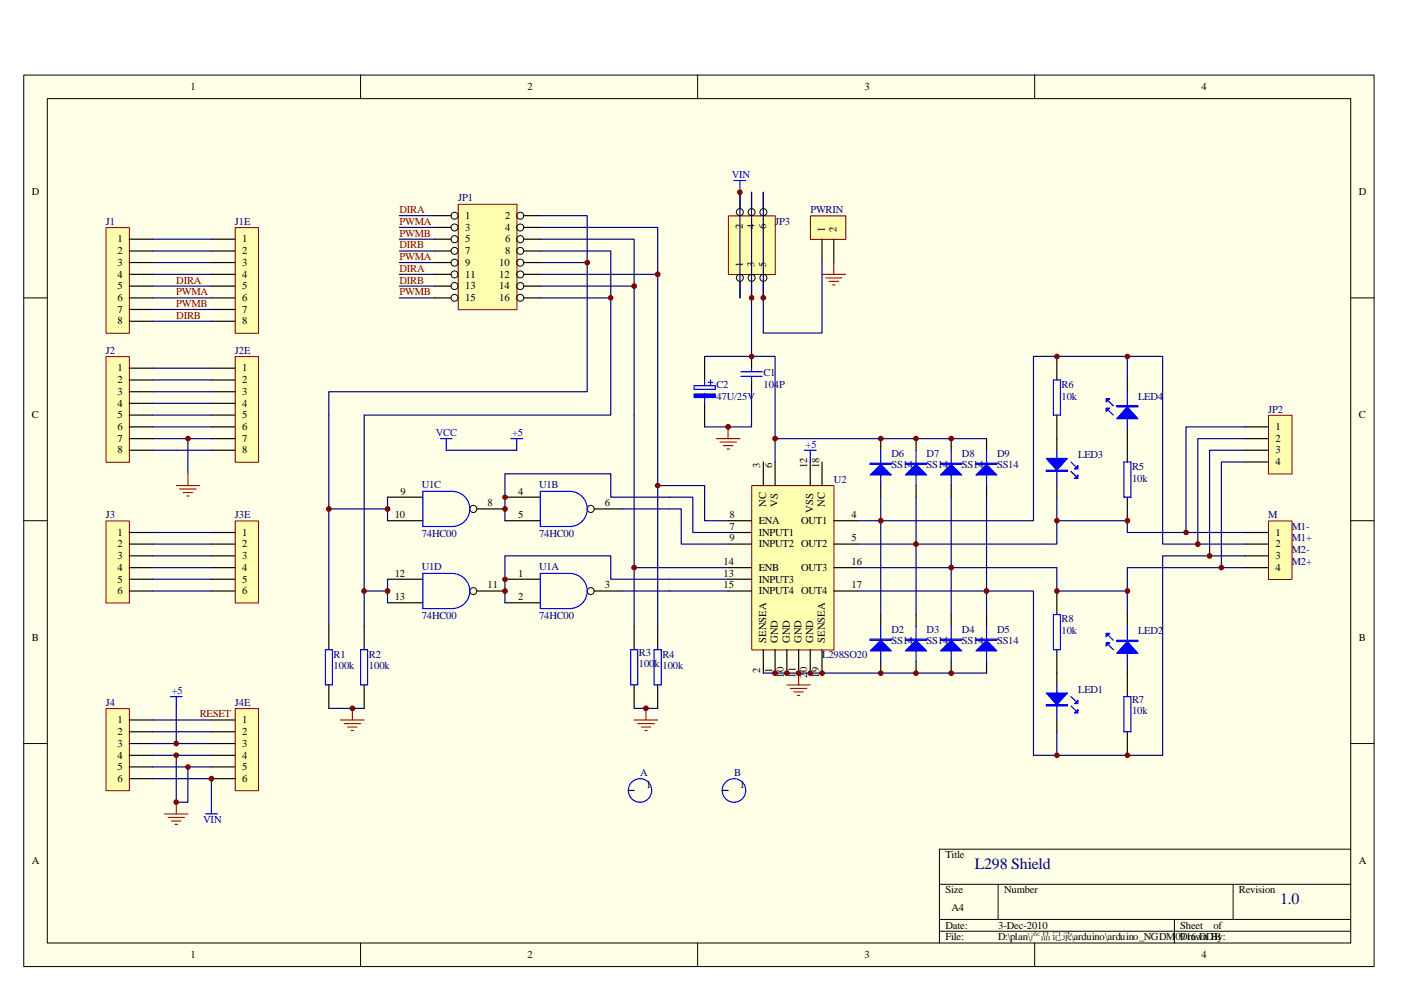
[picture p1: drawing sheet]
<svg xmlns="http://www.w3.org/2000/svg" width="297mm" height="210mm" viewBox="0 0 297 210" stroke-linecap="round" stroke-linejoin="round" font-family="sans-serif">
<path d="M5 15.9h286.3v189h-286.3z" fill="#ffffe8"/>
<g fill="none" stroke="#000" stroke-width=".21">
<path d="M5 15.9h286.3v189h-286.3zM76.5 15.9v5M147.9 15.9v5M219.4 15.9v5M10 20.9h276.4v179h-276.4zM5 63.2h5M286.3 63.2h5M5 110.4h5M286.3 110.4h5M5 157.6h5M286.3 157.6h5M76.5 199.9v5"/>
<path d="M147.9 199.9v5M199.2 187.5h87.1M199.2 194.9h87.1M199.2 197.4h87.1M211.6 187.5v7.4M219.4 199.9v5M249 194.9v5M261.4 187.5v7.4M286.3 180h-87.1v19.9"/>
</g>
<path d="M269 110.5h4.9v12.4h-4.9z" fill="#ffffb0"/>
<path d="M268.9 110.4h5v12.5h-5z" fill="none" stroke="#800000" stroke-width=".21"/>
<path d="M263.9 112.9h5M263.9 115.4h5M263.9 117.9h5M69.7 132.8v5M77.2 132.8v5M263.9 120.4h5M69.7 145.2v5M77.2 145.2v5" fill="none" stroke="#000" stroke-width=".25"/>
<path d="M224.1 110.4h14.9M224.1 125.3h14.9" fill="none" stroke="#000080" stroke-width=".25"/>
<path d="M69 137.8h1.5v7.4h-1.5zM76.5 137.8h1.4v7.4h-1.4z" fill="none" stroke="#00f" stroke-width=".25"/>
<path d="M22.5 48.3h4.9v22.4h-4.9z" fill="#ffffb0"/>
<path d="M22.5 48.3h4.9v22.4h-4.9z" fill="none" stroke="#800000" stroke-width=".21"/>
<path d="M27.4 50.7h5M27.4 53.2h5M27.4 55.7h5M27.4 58.2h5M27.4 60.7h5M27.4 63.2h5M27.4 65.6h5M27.4 68.1h5" fill="none" stroke="#000" stroke-width=".25"/>
<path d="M49.9 48.3h4.9v22.4h-4.9z" fill="#ffffb0"/>
<path d="M49.9 48.3h4.9v22.4h-4.9z" fill="none" stroke="#800000" stroke-width=".21"/>
<path d="M44.8 50.7h5M44.8 53.2h5M44.8 55.7h5M44.8 58.2h5M44.8 60.7h5M44.8 63.2h5M44.8 65.6h5M44.8 68.1h5" fill="none" stroke="#000" stroke-width=".25"/>
<path d="M22.5 75.6h4.9v22.4h-4.9z" fill="#ffffb0"/>
<path d="M22.5 75.6h4.9v22.4h-4.9z" fill="none" stroke="#800000" stroke-width=".21"/>
<path d="M27.4 78.1h5M27.4 80.6h5M27.4 83.1h5M27.4 85.5h5M27.4 88h5M27.4 90.5h5M27.4 93h5M27.4 95.5h5" fill="none" stroke="#000" stroke-width=".25"/>
<path d="M49.9 75.6h4.9v22.4h-4.9z" fill="#ffffb0"/>
<path d="M49.9 75.6h4.9v22.4h-4.9z" fill="none" stroke="#800000" stroke-width=".21"/>
<path d="M44.8 78.1h5M44.8 80.6h5M44.8 83.1h5M44.8 85.5h5M44.8 88h5M44.8 90.5h5M44.8 93h5M44.8 95.5h5" fill="none" stroke="#000" stroke-width=".25"/>
<path d="M22.5 110.5h4.9v17.3h-4.9z" fill="#ffffb0"/>
<path d="M22.5 110.4h4.9v17.4h-4.9z" fill="none" stroke="#800000" stroke-width=".21"/>
<path d="M27.4 112.9h5M27.4 115.4h5M27.4 117.9h5M27.4 120.4h5M27.4 122.8h5M27.4 125.3h5" fill="none" stroke="#000" stroke-width=".25"/>
<path d="M49.9 110.5h4.9v17.3h-4.9z" fill="#ffffb0"/>
<path d="M49.9 110.4h4.9v17.4h-4.9z" fill="none" stroke="#800000" stroke-width=".21"/>
<path d="M44.8 112.9h5M44.8 115.4h5M44.8 117.9h5M44.8 120.4h5M44.8 122.8h5M44.8 125.3h5" fill="none" stroke="#000" stroke-width=".25"/>
<path d="M22.5 150.3h4.9v17.3h-4.9z" fill="#ffffb0"/>
<path d="M22.5 150.2h4.9v17.4h-4.9z" fill="none" stroke="#800000" stroke-width=".21"/>
<path d="M27.4 152.7h5M27.4 155.2h5M27.4 157.6h5M27.4 160.1h5M27.4 162.6h5M27.4 165.1h5" fill="none" stroke="#000" stroke-width=".25"/>
<path d="M49.9 150.3h4.9v17.3h-4.9z" fill="#ffffb0"/>
<path d="M49.9 150.2h4.9v17.4h-4.9z" fill="none" stroke="#800000" stroke-width=".21"/>
<g fill="none" stroke="#000" stroke-width=".25">
<path d="M224.1 75.6v5M224.1 88v5M239 93v5M82.2 105.4h7.5M82.2 110.4h7.5M101.1 107.9h6M107.1 105.4h7.5M107.1 110.4h7.5M126 107.9h5.9M239 105.4v5M82.2 122.8h7.5M82.2 127.8h7.5"/>
<path d="M101.1 125.3h6M107.1 122.8h7.5M107.1 127.8h7.5M126 125.3h5.9M134.4 132.8v5M139.4 132.8v5M224.1 125.3v5M224.1 137.8v4.9M44.8 152.7h5M44.8 155.2h5M44.8 157.6h5M134.4 145.2v5"/>
<path d="M139.4 145.2v5M239 142.7v5M239 155.2v4.9M44.8 160.1h5M44.8 162.6h5M44.8 165.1h5"/>
</g>
<g fill="none" stroke="#000080" stroke-width=".25">
<path d="M32.4 50.7h12.4M32.4 53.2h12.4M32.4 55.7h12.4M32.4 58.2h12.4M32.4 60.7h12.4M32.4 63.2h12.4M32.4 65.6h12.4M32.4 68.1h12.4M32.4 78.1h12.4M32.4 80.6h12.4M32.4 83.1h12.4M32.4 85.5h12.4"/>
<path d="M32.4 88h12.4M32.4 90.5h12.4M32.4 93h12.4M32.4 95.5h12.4M39.8 93v7.5M69.7 88v19.9h12.5M77.2 88v37.3h5M94.6 95.5h15M134.4 88v32.4h7.5M139.4 88v15h2.5M32.4 112.9h12.4M32.4 115.4h12.4"/>
<path d="M32.4 117.9h12.4M69.7 107.9v24.9M82.2 105.4v5M131.9 107.9h10M139.4 103v29.8M141.9 105.4h-12.4v-4.9h-22.4v9.9M219.1 105.4v-29.8h27.4v39.8h17.4M239 110.4v2.5h24.9M263.9 117.9h-17.4v42.2h-27.4v-29.8M32.4 120.4h12.4M32.4 122.8h12.4M32.4 125.3h12.4"/>
<path d="M77.2 125.3v7.5M82.2 122.8v5M131.9 125.3h10M134.4 120.4v12.4M141.9 122.8h-12.4v-4.9h-22.4v9.9M263.9 120.4h-24.9v4.9M32.4 152.7h12.4M32.4 155.2h12.4M32.4 157.6h12.4M37.4 150.2v7.4M69.7 150.2h7.5M134.4 150.2h5"/>
<path d="M32.4 160.1h12.4M32.4 162.6h12.4M32.4 165.1h12.4v5M37.4 160.1v10h2.4v-7.5"/>
</g>
<g fill="none" stroke="#00f" stroke-width=".25">
<path d="M93.4 93h2.5M94.6 93v2.5M108.3 93h2.5M109.6 93v2.5M223.3 80.6h1.5v7.4h-1.5zM238.3 98h1.5v7.4h-1.5zM89.7 104.2h6.2a3.7 3.7 0 0 1 3.7 3.7 3.7 3.7 0 0 1-3.7 3.7h-6.2zM114.6 104.2h6.2a3.7 3.7 0 0 1 3.7 3.7 3.7 3.7 0 0 1-3.7 3.7h-6.2zM89.7 121.6h6.2a3.7 3.7 0 0 1 3.7 3.7 3.7 3.7 0 0 1-3.7 3.7h-6.2zM114.6 121.6h6.2a3.7 3.7 0 0 1 3.7 3.7 3.7 3.7 0 0 1-3.7 3.7h-6.2zM133.7 137.8h1.5v7.4h-1.5zM138.7 137.8h1.5v7.4h-1.5z"/>
<path d="M223.3 130.3h1.5v7.5h-1.5zM36.1 147.7h2.5M37.4 147.7v2.5M238.3 147.7h1.5v7.5h-1.5zM43.6 172.6h2.5M44.8 170.1v2.5"/>
</g>
<g fill="none" stroke="#000" stroke-width=".21">
<circle cx="100.3" cy="107.9" r=".75"/>
<circle cx="125.2" cy="107.9" r=".75"/>
<circle cx="100.4" cy="125.3" r=".74"/>
<circle cx="125.2" cy="125.3" r=".74"/>
</g>
<g fill="none" stroke="#f00" stroke-width=".25">
<path d="M37.4 103h4.9M38.1 103.7h3.5M38.9 104.4h1.9M39.6 105.2h.5M39.8 100.5v2.5M72.2 152.7h5M73 153.4h3.5M73.7 154.2h2M74.5 154.9h.5M74.7 150.2v2.5M134.4 152.7h5M135.2 153.4h3.5"/>
<path d="M136 154.2h2M136.7 154.9h.5M136.9 150.2v2.5M34.9 172.6h4.9M35.6 173.3h3.5M36.4 174.1h2M37.1 174.8h.5M37.4 170.1v2.5"/>
</g>
<path d="M97.2 43.3h12.4v22.4h-12.4z" fill="#ffffb0"/>
<path d="M97.2 43.3h12.4v22.4h-12.4z" fill="none" stroke="#800000" stroke-width=".21"/>
<g fill="none" stroke="#000" stroke-width=".21">
<circle cx="96.4" cy="50.7" r=".75"/>
<circle cx="96.4" cy="48.2" r=".74"/>
<circle cx="96.4" cy="58.2" r=".74"/>
<circle cx="96.4" cy="53.2" r=".74"/>
<circle cx="96.4" cy="55.7" r=".74"/>
<circle cx="96.4" cy="45.7" r=".74"/>
<circle cx="110.3" cy="50.7" r=".75"/>
<circle cx="110.3" cy="48.2" r=".74"/>
<circle cx="110.3" cy="58.2" r=".74"/>
<circle cx="110.3" cy="53.2" r=".74"/>
<circle cx="110.3" cy="55.7" r=".74"/>
<circle cx="110.3" cy="45.7" r=".74"/>
<circle cx="96.4" cy="60.6" r=".75"/>
<circle cx="96.4" cy="63.1" r=".74"/>
<circle cx="110.3" cy="60.7" r=".74"/>
<circle cx="110.3" cy="63.1" r=".74"/>
</g>
<g fill="none" stroke="#000" stroke-width=".25">
<path d="M92.1 45.7h3.5M92.1 48.2h3.5M92.1 50.7h3.5M92.1 53.2h3.5M92.1 55.7h3.5M92.1 58.2h3.5M111 45.7h3.6M111 48.2h3.6M111 50.7h3.6M111 53.2h3.6M111 55.7h3.6M111 58.2h3.6"/>
<path d="M92.1 60.7h3.5M92.1 63.2h3.5M111 60.7h3.6M111 63.2h3.6"/>
</g>
<path d="M84.7 45.7h7.4M84.7 48.2h7.4M84.7 50.7h7.4M84.7 53.2h7.4" fill="none" stroke="#000080" stroke-width=".25"/>
<path d="M159.4 103h17.4v34.8h-17.4z" fill="#ffffb0"/>
<path d="M159.4 103h17.4v34.8h-17.4z" fill="none" stroke="#800000" stroke-width=".21"/>
<g fill="none" stroke="#000" stroke-width=".25">
<path d="M161.8 98v5M164.3 98v5M171.8 98v5M174.3 98v5M154.4 110.4h4.9M154.4 115.4h4.9M154.4 112.9h4.9M176.8 110.4h5M176.8 115.4h5M154.4 120.4h4.9M154.4 125.3h4.9M154.4 122.8h4.9"/>
<path d="M161.8 137.8v4.9M164.3 137.8v4.9M166.8 137.8v4.9M169.3 137.8v4.9M171.8 137.8v4.9M174.3 137.8v4.9M176.8 120.4h5M176.8 125.3h5M186.7 130.3v2.5M186.7 140.3v2.4"/>
</g>
<path d="M181.8 115.4h39.8M181.8 120.4h42.3M161.8 142.7h47.4" fill="none" stroke="#000080" stroke-width=".25"/>
<path d="M155.6 38.3h2.5M156.9 38.3v2.5M170.6 95.5h2.5M171.8 95.5v2.5M186.7 132.8v7.5" fill="none" stroke="#00f" stroke-width=".25"/>
<path d="M166.8 145.2h5M167.6 146h3.5M168.3 146.7h2M169.1 147.4h.4M169.3 142.7v2.5" fill="none" stroke="#f00" stroke-width=".25"/>
<path d="M184.5 138l2.2-2.2 2.3 2.2z" fill="#00f"/>
<path d="M184.5 138l2.2-2.2 2.3 2.2zM184.5 135.5h4.5v.3h-4.5zM194.2 132.8v7.5" fill="none" stroke="#00f" stroke-width=".25"/>
<path d="M194.2 130.3v2.5M194.2 140.3v2.4" fill="none" stroke="#000" stroke-width=".25"/>
<path d="M192 138l2.2-2.2 2.3 2.2z" fill="#00f"/>
<path d="M192 138l2.2-2.2 2.3 2.2zM192 135.5h4.5v.3h-4.5zM201.7 132.8v7.5" fill="none" stroke="#00f" stroke-width=".25"/>
<path d="M201.7 130.3v2.5M201.7 140.3v2.4" fill="none" stroke="#000" stroke-width=".25"/>
<path d="M199.4 138l2.3-2.2 2.2 2.2z" fill="#00f"/>
<path d="M199.4 138l2.3-2.2 2.2 2.2zM199.4 135.5h4.5v.3h-4.5zM209.2 132.8v7.5" fill="none" stroke="#00f" stroke-width=".25"/>
<path d="M209.2 130.3v2.5M209.2 140.3v2.4" fill="none" stroke="#000" stroke-width=".25"/>
<path d="M206.9 138l2.3-2.2 2.2 2.2z" fill="#00f"/>
<path d="M186.7 95.5v7.5M206.9 138l2.3-2.2 2.2 2.2zM206.9 135.5h4.5v.3h-4.5z" fill="none" stroke="#00f" stroke-width=".25"/>
<path d="M186.7 93v2.5M186.7 103v2.4" fill="none" stroke="#000" stroke-width=".25"/>
<path d="M184.5 100.7l2.2-2.2 2.3 2.2z" fill="#00f"/>
<path d="M184.5 98.2h4.5v.3h-4.5zM186.7 98.5l2.3 2.2h-4.5zM194.2 95.5v7.5" fill="none" stroke="#00f" stroke-width=".25"/>
<path d="M194.2 93v2.5M194.2 103v2.4" fill="none" stroke="#000" stroke-width=".25"/>
<path d="M192 100.7l2.2-2.2 2.3 2.2z" fill="#00f"/>
<path d="M192 98.2h4.5v.3h-4.5zM194.2 98.5l2.3 2.2h-4.5zM201.7 95.5v7.5" fill="none" stroke="#00f" stroke-width=".25"/>
<path d="M201.7 93v2.5M201.7 103v2.4" fill="none" stroke="#000" stroke-width=".25"/>
<path d="M199.4 100.7l2.3-2.2 2.2 2.2z" fill="#00f"/>
<path d="M199.4 98.2h4.5v.3h-4.5zM201.7 98.5l2.2 2.2h-4.5zM209.2 95.5v7.5" fill="none" stroke="#00f" stroke-width=".25"/>
<path d="M209.2 93v2.5M209.2 103v2.4" fill="none" stroke="#000" stroke-width=".25"/>
<path d="M206.9 100.7l2.3-2.2 2.2 2.2z" fill="#00f"/>
<path d="M157.1 78.8h4.5M157.1 79.8h4.5M159.3 78.1v.7M159.3 79.8v.8M147.1 81.8h4.5v.8h-4.5zM149.4 80.6v1.2M149.4 83.5v2M150.2 81.1h.9M206.9 98.2h4.5v.3h-4.5zM209.2 98.5l2.2 2.2h-4.5z" fill="none" stroke="#00f" stroke-width=".25"/>
<path d="M209.2 93h-44.9v5M186.7 105.4v24.9M194.2 105.4v24.9M201.7 105.4v24.9M209.2 105.4v24.9" fill="none" stroke="#000080" stroke-width=".25"/>
<path d="M149.4 75.6v5M159.3 75.6v2.5M149.4 85.5v5M159.3 80.6v2.5" fill="none" stroke="#000" stroke-width=".25"/>
<path d="M147.1 83.5h4.5v.8h-4.5z" fill-rule="evenodd" fill="#00f"/>
<path d="M147.1 83.5h4.5v.8h-4.5zM150.7 80.6v.9" fill="none" stroke="#00f" stroke-width=".25"/>
<path d="M149.4 75.6h14.9v17.4M159.3 83.1v7.4h-9.9M141.9 103h7.5v7.4h5M141.9 105.4h5v7.5h7.5M141.9 107.9h2.5v7.5h10M219.1 105.4v5h-37.3M224.1 110.4v5h-2.5M141.9 120.4h12.5M141.9 122.8h12.5M141.9 125.3h12.5M181.8 125.3h37.3v5M224.1 120.4v4.9" fill="none" stroke="#000080" stroke-width=".25"/>
<path d="M151.9 93h5M152.7 93.7h3.4M153.4 94.5h2M154.1 95.2h.5M154.4 90.5v2.5" fill="none" stroke="#f00" stroke-width=".25"/>
<circle cx="37.3" cy="157.6" r=".5" fill="#800000"/>
<circle cx="37.3" cy="157.6" r=".5" fill="none" stroke="#800000" stroke-width=".21"/>
<circle cx="37.4" cy="160.1" r=".49" fill="#800000"/>
<circle cx="37.4" cy="160.1" r=".49" fill="none" stroke="#800000" stroke-width=".21"/>
<circle cx="37.4" cy="170.1" r=".49" fill="#800000"/>
<circle cx="37.4" cy="170.1" r=".49" fill="none" stroke="#800000" stroke-width=".21"/>
<circle cx="39.9" cy="162.6" r=".49" fill="#800000"/>
<circle cx="39.9" cy="162.6" r=".49" fill="none" stroke="#800000" stroke-width=".21"/>
<circle cx="39.9" cy="93" r=".49" fill="#800000"/>
<circle cx="39.9" cy="93" r=".49" fill="none" stroke="#800000" stroke-width=".21"/>
<path d="M269 88.1h4.9v12.4h-4.9z" fill="#ffffb0"/>
<path d="M268.9 88.1h5v12.4h-5z" fill="none" stroke="#800000" stroke-width=".21"/>
<path d="M263.9 90.5h5M263.9 93h5M263.9 95.5h5M263.9 98h5" fill="none" stroke="#000" stroke-width=".25"/>
<g fill="none" stroke="#000080" stroke-width=".25">
<path d="M84.7 55.7h7.4M84.7 58.2h7.4M114.6 48.2h24.8v39.8M114.6 50.7h19.8v37.3M114.6 53.2h14.9v34.8h-52.3M114.6 45.7h9.9v37.4h-54.8v4.9M114.6 55.7h9.9M114.6 58.2h24.8M84.7 60.7h7.4M84.7 63.2h7.4M114.6 60.7h19.8M114.6 63.2h14.9"/>
<path d="M263.9 90.5h-12.4v22.4M263.9 93h-9.9v22.4M263.9 95.5h-7.4v22.4M263.9 98h-5v22.4"/>
</g>
<circle cx="44.8" cy="165.1" r=".5" fill="#800000"/>
<circle cx="44.8" cy="165.1" r=".5" fill="none" stroke="#800000" stroke-width=".21"/>
<path d="M224.1 142.7v2.5M224.1 152.7v2.5" fill="none" stroke="#000" stroke-width=".25"/>
<path d="M224.1 145.2v7.5M227.1 149.7l1 1M227.1 147.7l1 1" fill="none" stroke="#00f" stroke-width=".25"/>
<path d="M221.8 146.9h4.5l-2.2 2.5z" fill="#00f"/>
<path d="M221.8 149.6h4.5M221.8 146.9h4.5l-2.2 2.5zM221.8 149.4h4.5v.3h-4.5z" fill="none" stroke="#00f" stroke-width=".25"/>
<path d="M228.6 150.5v.7h-.8z" fill="#00f"/>
<path d="M227.8 151.2l.8-.7v.7z" fill="none" stroke="#00f" stroke-width=".25"/>
<path d="M228.6 148.5v.7h-.8z" fill="#00f"/>
<path d="M235 134.7l1 1.1M235 136.7l1 1.1M239 132.8v7.5M227.8 149.2l.8-.7v.7z" fill="none" stroke="#00f" stroke-width=".25"/>
<path d="M239 130.3v2.5M239 140.3v2.4" fill="none" stroke="#000" stroke-width=".25"/>
<path d="M239 136l2.3 2.5h-4.5z" fill="#00f"/>
<path d="M236.8 135.9h4.5M236.8 135.8h4.5v.2h-4.5zM239 136l2.3 2.5h-4.5z" fill="none" stroke="#00f" stroke-width=".25"/>
<path d="M234.5 134.3h.8l-.8 .7z" fill="#00f"/>
<path d="M234.5 134.3h.8l-.8 .7z" fill="none" stroke="#00f" stroke-width=".25"/>
<path d="M234.5 136.3h.8l-.8 .7z" fill="#00f"/>
<path d="M224.1 95.5v7.5M227.1 99.9l1 1.1M227.1 98l1 1M234.5 136.3h.8l-.8 .7z" fill="none" stroke="#00f" stroke-width=".25"/>
<path d="M224.1 93v2.5M224.1 103v2.4" fill="none" stroke="#000" stroke-width=".25"/>
<path d="M221.8 97.2h4.5l-2.2 2.5z" fill="#00f"/>
<path d="M221.8 99.8h4.5M221.8 97.2h4.5l-2.2 2.5zM221.8 99.7h4.5v.2h-4.5z" fill="none" stroke="#00f" stroke-width=".25"/>
<path d="M228.6 100.7v.7h-.8z" fill="#00f"/>
<path d="M227.8 101.4l.8-.7v.7z" fill="none" stroke="#00f" stroke-width=".25"/>
<path d="M227.8 99.4l.8-.7v.7z" fill="#00f"/>
<path d="M227.8 99.4l.8-.7v.7zM235 85l1 1M235 87l1 1M239 83.1v7.4" fill="none" stroke="#00f" stroke-width=".25"/>
<path d="M239 80.6v2.5M239 90.5v2.5" fill="none" stroke="#000" stroke-width=".25"/>
<path d="M239 86.3l2.3 2.5h-4.5z" fill="#00f"/>
<path d="M236.8 86.1h4.5M236.8 86h4.5v.3h-4.5zM239 86.3l2.3 2.5h-4.5z" fill="none" stroke="#00f" stroke-width=".25"/>
<path d="M234.5 84.5h.8l-.8 .8z" fill="#00f"/>
<path d="M234.5 84.5h.8l-.8 .8z" fill="none" stroke="#00f" stroke-width=".25"/>
<path d="M234.5 86.5h.8l-.8 .7z" fill="#00f"/>
<path d="M234.5 86.5h.8l-.8 .7z" fill="none" stroke="#00f" stroke-width=".25"/>
<path d="M239 75.6v5M224.1 105.4v5M239 125.3v5M224.1 155.2v4.9" fill="none" stroke="#000080" stroke-width=".25"/>
<path d="M171.9 45.8h7.4v5h-7.4z" fill="#ffffb0"/>
<path d="M171.8 45.8h7.5v5h-7.5z" fill="none" stroke="#800000" stroke-width=".21"/>
<path d="M174.3 50.7v5M176.8 50.7v5M133.2 167.6h1.2M153.1 167.6h1.3" fill="none" stroke="#000" stroke-width=".25"/>
<path d="M174.3 58.2h5M175 58.9h3.5M175.8 59.6h2M176.8 55.7v2.5M176.5 60.4h.5" fill="none" stroke="#f00" stroke-width=".25"/>
<g fill="none" stroke="#00f" stroke-width=".25">
<circle cx="135.7" cy="167.6" r="2.48"/>
<circle cx="155.6" cy="167.6" r="2.49"/>
</g>
<path d="M154.5 45.8h9.9v12.4h-9.9z" fill="#ffffb0"/>
<path d="M154.4 45.8h10v12.4h-10z" fill="none" stroke="#800000" stroke-width=".21"/>
<g fill="none" stroke="#000" stroke-width=".21">
<circle cx="156.9" cy="45" r=".74"/>
<circle cx="156.9" cy="58.9" r=".74"/>
<circle cx="159.4" cy="58.9" r=".74"/>
<circle cx="159.4" cy="45" r=".74"/>
<circle cx="161.9" cy="58.9" r=".75"/>
<circle cx="161.9" cy="45" r=".75"/>
</g>
<path d="M156.9 40.8v3.4M156.9 59.6v3.6M159.3 40.8v3.4M159.3 59.6v3.6M161.8 40.8v3.4M161.8 59.6v3.6" fill="none" stroke="#000" stroke-width=".25"/>
<path d="M156.9 40.8v22.4M159.3 40.8v34.8M161.8 40.8v29.8h12.5v-14.9" fill="none" stroke="#000080" stroke-width=".25"/>
<circle cx="224.1" cy="110.4" r=".5" fill="#800000"/>
<circle cx="224.1" cy="110.4" r=".5" fill="none" stroke="#800000" stroke-width=".21"/>
<circle cx="239" cy="110.4" r=".5" fill="#800000"/>
<circle cx="239" cy="110.4" r=".5" fill="none" stroke="#800000" stroke-width=".21"/>
<circle cx="224.1" cy="125.3" r=".5" fill="#800000"/>
<circle cx="224.1" cy="125.3" r=".5" fill="none" stroke="#800000" stroke-width=".21"/>
<circle cx="239" cy="125.3" r=".5" fill="#800000"/>
<circle cx="239" cy="125.3" r=".5" fill="none" stroke="#800000" stroke-width=".21"/>
<circle cx="224.1" cy="75.6" r=".49" fill="#800000"/>
<circle cx="224.1" cy="75.6" r=".49" fill="none" stroke="#800000" stroke-width=".21"/>
<circle cx="107.1" cy="105.4" r=".49" fill="#800000"/>
<circle cx="107.1" cy="105.4" r=".49" fill="none" stroke="#800000" stroke-width=".21"/>
<circle cx="107.1" cy="125.3" r=".5" fill="#800000"/>
<circle cx="107.1" cy="125.3" r=".5" fill="none" stroke="#800000" stroke-width=".21"/>
<circle cx="107.1" cy="107.9" r=".5" fill="#800000"/>
<circle cx="107.1" cy="107.9" r=".5" fill="none" stroke="#800000" stroke-width=".21"/>
<circle cx="107.1" cy="122.8" r=".49" fill="#800000"/>
<circle cx="107.1" cy="122.8" r=".49" fill="none" stroke="#800000" stroke-width=".21"/>
<circle cx="82.2" cy="125.3" r=".5" fill="#800000"/>
<circle cx="82.2" cy="125.3" r=".5" fill="none" stroke="#800000" stroke-width=".21"/>
<circle cx="77.2" cy="125.3" r=".5" fill="#800000"/>
<circle cx="77.2" cy="125.3" r=".5" fill="none" stroke="#800000" stroke-width=".21"/>
<circle cx="82.2" cy="107.9" r=".5" fill="#800000"/>
<circle cx="82.2" cy="107.9" r=".5" fill="none" stroke="#800000" stroke-width=".21"/>
<circle cx="69.7" cy="107.9" r=".5" fill="#800000"/>
<circle cx="69.7" cy="107.9" r=".5" fill="none" stroke="#800000" stroke-width=".21"/>
<circle cx="139.4" cy="102.9" r=".5" fill="#800000"/>
<circle cx="139.4" cy="102.9" r=".5" fill="none" stroke="#800000" stroke-width=".21"/>
<circle cx="134.5" cy="120.3" r=".49" fill="#800000"/>
<circle cx="134.5" cy="120.3" r=".49" fill="none" stroke="#800000" stroke-width=".21"/>
<circle cx="74.7" cy="150.2" r=".5" fill="#800000"/>
<circle cx="74.7" cy="150.2" r=".5" fill="none" stroke="#800000" stroke-width=".21"/>
<circle cx="137" cy="150.2" r=".49" fill="#800000"/>
<circle cx="137" cy="150.2" r=".49" fill="none" stroke="#800000" stroke-width=".21"/>
<circle cx="239" cy="160.1" r=".49" fill="#800000"/>
<circle cx="239" cy="160.1" r=".49" fill="none" stroke="#800000" stroke-width=".21"/>
<circle cx="164.3" cy="142.7" r=".5" fill="#800000"/>
<circle cx="164.3" cy="142.7" r=".5" fill="none" stroke="#800000" stroke-width=".21"/>
<circle cx="166.8" cy="142.7" r=".5" fill="#800000"/>
<circle cx="166.8" cy="142.7" r=".5" fill="none" stroke="#800000" stroke-width=".21"/>
<circle cx="169.3" cy="142.7" r=".49" fill="#800000"/>
<circle cx="169.3" cy="142.7" r=".49" fill="none" stroke="#800000" stroke-width=".21"/>
<circle cx="171.8" cy="142.7" r=".49" fill="#800000"/>
<circle cx="171.8" cy="142.7" r=".49" fill="none" stroke="#800000" stroke-width=".21"/>
<circle cx="174.3" cy="142.7" r=".49" fill="#800000"/>
<circle cx="174.3" cy="142.7" r=".49" fill="none" stroke="#800000" stroke-width=".21"/>
<circle cx="156.9" cy="40.8" r=".5" fill="#800000"/>
<circle cx="156.9" cy="40.8" r=".5" fill="none" stroke="#800000" stroke-width=".21"/>
<circle cx="186.7" cy="142.7" r=".49" fill="#800000"/>
<circle cx="186.7" cy="142.7" r=".49" fill="none" stroke="#800000" stroke-width=".21"/>
<circle cx="194.2" cy="142.7" r=".49" fill="#800000"/>
<circle cx="194.2" cy="142.7" r=".49" fill="none" stroke="#800000" stroke-width=".21"/>
<circle cx="201.7" cy="142.7" r=".49" fill="#800000"/>
<circle cx="201.7" cy="142.7" r=".49" fill="none" stroke="#800000" stroke-width=".21"/>
<circle cx="186.7" cy="93" r=".49" fill="#800000"/>
<circle cx="186.7" cy="93" r=".49" fill="none" stroke="#800000" stroke-width=".21"/>
<circle cx="194.2" cy="93" r=".49" fill="#800000"/>
<circle cx="194.2" cy="93" r=".49" fill="none" stroke="#800000" stroke-width=".21"/>
<circle cx="201.7" cy="93" r=".49" fill="#800000"/>
<circle cx="201.7" cy="93" r=".49" fill="none" stroke="#800000" stroke-width=".21"/>
<circle cx="186.7" cy="110.4" r=".5" fill="#800000"/>
<circle cx="186.7" cy="110.4" r=".5" fill="none" stroke="#800000" stroke-width=".21"/>
<circle cx="194.2" cy="115.4" r=".5" fill="#800000"/>
<circle cx="194.2" cy="115.4" r=".5" fill="none" stroke="#800000" stroke-width=".21"/>
<circle cx="201.7" cy="120.3" r=".49" fill="#800000"/>
<circle cx="201.7" cy="120.3" r=".49" fill="none" stroke="#800000" stroke-width=".21"/>
<circle cx="209.1" cy="125.3" r=".5" fill="#800000"/>
<circle cx="209.1" cy="125.3" r=".5" fill="none" stroke="#800000" stroke-width=".21"/>
<circle cx="164.3" cy="93" r=".5" fill="#800000"/>
<circle cx="164.3" cy="93" r=".5" fill="none" stroke="#800000" stroke-width=".21"/>
<circle cx="159.4" cy="75.6" r=".49" fill="#800000"/>
<circle cx="159.4" cy="75.6" r=".49" fill="none" stroke="#800000" stroke-width=".21"/>
<circle cx="154.4" cy="90.5" r=".51" fill="#800000"/>
<circle cx="154.4" cy="90.5" r=".51" fill="none" stroke="#800000" stroke-width=".21"/>
<circle cx="251.5" cy="112.9" r=".49" fill="#800000"/>
<circle cx="251.5" cy="112.9" r=".49" fill="none" stroke="#800000" stroke-width=".21"/>
<circle cx="254" cy="115.4" r=".5" fill="#800000"/>
<circle cx="254" cy="115.4" r=".5" fill="none" stroke="#800000" stroke-width=".21"/>
<circle cx="256.5" cy="117.9" r=".51" fill="#800000"/>
<circle cx="256.5" cy="117.9" r=".51" fill="none" stroke="#800000" stroke-width=".21"/>
<circle cx="259" cy="120.3" r=".5" fill="#800000"/>
<circle cx="259" cy="120.3" r=".5" fill="none" stroke="#800000" stroke-width=".21"/>
<circle cx="139.4" cy="58.2" r=".51" fill="#800000"/>
<circle cx="139.4" cy="58.2" r=".51" fill="none" stroke="#800000" stroke-width=".21"/>
<circle cx="134.5" cy="60.7" r=".5" fill="#800000"/>
<circle cx="134.5" cy="60.7" r=".5" fill="none" stroke="#800000" stroke-width=".21"/>
<circle cx="129.5" cy="63.1" r=".49" fill="#800000"/>
<circle cx="129.5" cy="63.1" r=".49" fill="none" stroke="#800000" stroke-width=".21"/>
<circle cx="124.5" cy="55.7" r=".49" fill="#800000"/>
<circle cx="124.5" cy="55.7" r=".49" fill="none" stroke="#800000" stroke-width=".21"/>
<circle cx="239" cy="75.6" r=".49" fill="#800000"/>
<circle cx="239" cy="75.6" r=".49" fill="none" stroke="#800000" stroke-width=".21"/>
<circle cx="224.1" cy="160.1" r=".49" fill="#800000"/>
<circle cx="224.1" cy="160.1" r=".49" fill="none" stroke="#800000" stroke-width=".21"/>
<circle cx="159.4" cy="63.1" r=".49" fill="#800000"/>
<circle cx="159.4" cy="63.1" r=".49" fill="none" stroke="#800000" stroke-width=".21"/>
<circle cx="161.9" cy="63.1" r=".49" fill="#800000"/>
<circle cx="161.9" cy="63.1" r=".49" fill="none" stroke="#800000" stroke-width=".21"/>
<g font-size="3.4" fill="#000080">
<text x="206.7" y="184.2">L298 Shield</text>
<text x="271.4" y="191.7">1.0</text>
</g>
<g font-size="2.2">
<text x="40.4" y="19">1</text>
<text x="111.8" y="19">2</text>
<text x="183.3" y="19">3</text>
<text x="254.7" y="19">4</text>
<text x="6.8" y="41.4">D</text>
<text x="288.1" y="41.4">D</text>
<text x="98.6" y="46.4">1</text>
<text x="107.1" y="46.4">2</text>
<text x="24.9" y="51.4">1</text>
<text x="24.9" y="53.9">2</text>
<text x="51.3" y="51.4">1</text>
<text x="51.3" y="53.9">2</text>
<text x="98.6" y="48.9">3</text>
<text x="98.6" y="51.4">5</text>
<text x="98.6" y="53.9">7</text>
<text x="107.1" y="48.9">4</text>
<text x="107.1" y="51.4">6</text>
<text x="107.1" y="53.9">8</text>
<text x="157.5" y="48.5" transform="rotate(-90 157.5 48.5)">2</text>
<text x="160" y="48.5" transform="rotate(-90 160 48.5)">4</text>
<text x="162.4" y="48.5" transform="rotate(-90 162.4 48.5)">6</text>
<text x="174.9" y="49.2" transform="rotate(-90 174.9 49.2)">1</text>
<text x="177.4" y="49.2" transform="rotate(-90 177.4 49.2)">2</text>
<text x="24.9" y="56.4">3</text>
<text x="24.9" y="58.8">4</text>
<text x="51.3" y="56.4">3</text>
<text x="51.3" y="58.8">4</text>
<text x="98.6" y="56.4">9</text>
<text x="98.6" y="58.8">11</text>
<text x="105.8" y="56.4">10</text>
<text x="105.8" y="58.8">12</text>
<text x="157.5" y="56.7" transform="rotate(-90 157.5 56.7)">1</text>
<text x="160" y="56.7" transform="rotate(-90 160 56.7)">3</text>
<text x="162.4" y="56.7" transform="rotate(-90 162.4 56.7)">5</text>
<text x="24.9" y="61.3">5</text>
<text x="24.9" y="63.8">6</text>
<text x="51.3" y="61.3">5</text>
<text x="51.3" y="63.8">6</text>
<text x="98.6" y="61.3">13</text>
<text x="98.6" y="63.8">15</text>
<text x="105.8" y="61.3">14</text>
<text x="105.8" y="63.8">16</text>
<text x="24.9" y="66.3">7</text>
<text x="24.9" y="68.8">8</text>
<text x="51.3" y="66.3">7</text>
<text x="51.3" y="68.8">8</text>
<text x="24.9" y="78.7">1</text>
<text x="24.9" y="81.2">2</text>
<text x="24.9" y="83.7">3</text>
<text x="51.3" y="78.7">1</text>
<text x="51.3" y="81.2">2</text>
<text x="51.3" y="83.7">3</text>
<text x="6.8" y="88.7">C</text>
<text x="24.9" y="86.2">4</text>
<text x="24.9" y="88.7">5</text>
<text x="51.3" y="86.2">4</text>
<text x="51.3" y="88.7">5</text>
<text x="288.1" y="88.7">C</text>
<text x="24.9" y="91.2">6</text>
<text x="24.9" y="93.7">7</text>
<text x="51.3" y="91.2">6</text>
<text x="51.3" y="93.7">7</text>
<text x="270.4" y="91.2">1</text>
<text x="270.4" y="93.7">2</text>
<text x="24.9" y="96.1">8</text>
<text x="51.3" y="96.1">8</text>
<text x="161.2" y="99.2" transform="rotate(-90 161.2 99.2)">3</text>
<text x="163.7" y="99.2" transform="rotate(-90 163.7 99.2)">6</text>
<text x="171.2" y="99.2" transform="rotate(-90 171.2 99.2)">12</text>
<text x="173.6" y="99.2" transform="rotate(-90 173.6 99.2)">18</text>
<text x="270.4" y="96.1">3</text>
<text x="270.4" y="98.6">4</text>
<text x="84.9" y="104.9">9</text>
<text x="103.4" y="107.4">8</text>
<text x="109.9" y="104.9">4</text>
<text x="128.3" y="107.4">6</text>
<text x="162.4" y="107.4" transform="rotate(-90 162.4 107.4)">NC</text>
<text x="164.9" y="107.4" transform="rotate(-90 164.9 107.4)">VS</text>
<text x="174.9" y="107.4" transform="rotate(-90 174.9 107.4)">NC</text>
<text x="24.9" y="113.6">1</text>
<text x="51.3" y="113.6">1</text>
<text x="83.7" y="109.9">10</text>
<text x="109.9" y="109.9">5</text>
<text x="154.6" y="112.3">7</text>
<text x="154.6" y="109.9">8</text>
<text x="160.9" y="113.6">INPUT1</text>
<text x="160.9" y="111.1">ENA</text>
<text x="169.8" y="111.1">OUT1</text>
<text x="172.4" y="108.7" transform="rotate(-90 172.4 108.7)">VSS</text>
<text x="180.5" y="109.9">4</text>
<text x="270.4" y="113.6">1</text>
<text x="24.9" y="116">2</text>
<text x="24.9" y="118.5">3</text>
<text x="51.3" y="116">2</text>
<text x="51.3" y="118.5">3</text>
<text x="153.4" y="119.8">14</text>
<text x="154.6" y="114.8">9</text>
<text x="160.9" y="116">INPUT2 OUT2</text>
<text x="180.5" y="114.8">5</text>
<text x="180.5" y="119.8">16</text>
<text x="270.4" y="116">2</text>
<text x="270.4" y="118.5">3</text>
<text x="24.9" y="121">4</text>
<text x="24.9" y="123.5">5</text>
<text x="24.9" y="126">6</text>
<text x="51.3" y="121">4</text>
<text x="51.3" y="123.5">5</text>
<text x="51.3" y="126">6</text>
<text x="83.7" y="122.3">12</text>
<text x="103.4" y="124.8">11</text>
<text x="109.9" y="122.3">1</text>
<text x="128.3" y="124.8">3</text>
<text x="153.4" y="122.3">13</text>
<text x="153.4" y="124.8">15</text>
<text x="160.9" y="123.5">INPUT3</text>
<text x="160.9" y="121">ENB</text>
<text x="160.9" y="126">INPUT4 OUT4</text>
<text x="169.8" y="121">OUT3</text>
<text x="180.5" y="124.8">17</text>
<text x="270.4" y="121">4</text>
<text x="83.7" y="127.3">13</text>
<text x="109.9" y="127.3">2</text>
<text x="6.8" y="135.9">B</text>
<text x="162.4" y="136.3" transform="rotate(-90 162.4 136.3)">SENSEA</text>
<text x="164.9" y="136.3" transform="rotate(-90 164.9 136.3)">GND</text>
<text x="167.4" y="136.3" transform="rotate(-90 167.4 136.3)">GND</text>
<text x="169.9" y="136.3" transform="rotate(-90 169.9 136.3)">GND</text>
<text x="172.4" y="136.3" transform="rotate(-90 172.4 136.3)">GND</text>
<text x="174.9" y="136.3" transform="rotate(-90 174.9 136.3)">SENSEA</text>
<text x="288.1" y="135.9">B</text>
<text x="161.2" y="142.7" transform="rotate(-90 161.2 142.7)">2</text>
<text x="163.7" y="142.7" transform="rotate(-90 163.7 142.7)">1</text>
<text x="166.2" y="143.7" transform="rotate(-90 166.2 143.7)">10</text>
<text x="168.7" y="143.7" transform="rotate(-90 168.7 143.7)">11</text>
<text x="171.2" y="143.7" transform="rotate(-90 171.2 143.7)">20</text>
<text x="173.6" y="143.7" transform="rotate(-90 173.6 143.7)">19</text>
<text x="24.9" y="153.4">1</text>
<text x="24.9" y="155.8">2</text>
<text x="51.3" y="153.4">1</text>
<text x="51.3" y="155.8">2</text>
<text x="24.9" y="158.3">3</text>
<text x="24.9" y="160.8">4</text>
<text x="51.3" y="158.3">3</text>
<text x="51.3" y="160.8">4</text>
<text x="24.9" y="163.3">5</text>
<text x="24.9" y="165.8">6</text>
<text x="51.3" y="163.3">5</text>
<text x="51.3" y="165.8">6</text>
<text x="137" y="167">1</text>
<text x="156.9" y="167">1</text>
<text x="6.8" y="183.2">A</text>
<text x="200.4" y="181.9">Title</text>
<text x="288.1" y="183.2">A</text>
<text x="200.4" y="189.4">Size</text>
<text x="212.9" y="189.4">Number</text>
<text x="262.7" y="189.4">Revision</text>
<text x="200.4" y="196.9">Date:</text>
<text x="201.7" y="193.1">A4</text>
<text x="211.7" y="196.9">3-Dec-2010</text>
<text x="250.2" y="196.9">Sheet</text>
<text x="257.3" y="196.9">of</text>
<text x="40.4" y="203.1">1</text>
<text x="111.8" y="203.1">2</text>
<text x="183.3" y="203.1">3</text>
<text x="200.4" y="199.3">File:</text>
<text x="211.7" y="199.3">D:\plan\产产产产\arduino\arduino_NGDM0916.DDB</text>
<text x="250.2" y="199.3">Drawn By:</text>
<text x="254.7" y="203.1">4</text>
</g>
<g font-size="2.2" fill="#00f">
<text x="155.1" y="37.7">VIN</text>
<text x="92.4" y="92.4">VCC</text>
<text x="108.6" y="92.4">+5</text>
<text x="170.8" y="94.9">+5</text>
<text x="36.4" y="147.2">+5</text>
<text x="43.1" y="174.5">VIN</text>
</g>
<g font-size="2.2" fill="#000080">
<text x="22.4" y="47.7">J1</text>
<text x="49.8" y="47.7">J1E</text>
<text x="97.2" y="42.7">JP1</text>
<text x="164.3" y="47.7">JP3</text>
<text x="171.8" y="45.2">PWRIN</text>
<text x="22.4" y="75">J2</text>
<text x="49.8" y="75">J2E</text>
<text x="151.9" y="82.2">C2</text>
<text x="161.9" y="79.8">C1</text>
<text x="161.9" y="82.2">104P</text>
<text x="225.1" y="82.2">R6</text>
<text x="151.9" y="84.7">47U/25V</text>
<text x="225.1" y="84.7">10k</text>
<text x="241.3" y="84.7">LED4</text>
<text x="268.9" y="87.5">JP2</text>
<text x="189" y="96.9">D6</text>
<text x="189" y="99.1">SS14</text>
<text x="196.5" y="96.9">D7</text>
<text x="196.5" y="99.1">SS14</text>
<text x="204" y="96.9">D8</text>
<text x="204" y="99.1">SS14</text>
<text x="211.4" y="96.9">D9</text>
<text x="211.4" y="99.1">SS14</text>
<text x="228.6" y="97.2">LED3</text>
<text x="240" y="99.7">R5</text>
<text x="89.4" y="103.4">U1C</text>
<text x="114.3" y="103.4">U1B</text>
<text x="176.8" y="102.4">U2</text>
<text x="240" y="102.1">10k</text>
<text x="22.4" y="109.9">J3</text>
<text x="49.8" y="109.9">J3E</text>
<text x="89.4" y="113.8">74HC00</text>
<text x="114.3" y="113.8">74HC00</text>
<text x="268.9" y="109.9">M</text>
<text x="273.9" y="112.3">M1-</text>
<text x="273.9" y="114.8">M1+</text>
<text x="273.9" y="117.3">M2-</text>
<text x="273.9" y="119.8">M2+</text>
<text x="89.4" y="120.8">U1D</text>
<text x="114.3" y="120.8">U1A</text>
<text x="89.4" y="131.2">74HC00</text>
<text x="114.3" y="131.2">74HC00</text>
<text x="225.1" y="132">R8</text>
<text x="189" y="134.2">D2</text>
<text x="189" y="136.4">SS14</text>
<text x="196.5" y="134.2">D3</text>
<text x="196.5" y="136.4">SS14</text>
<text x="204" y="134.2">D4</text>
<text x="204" y="136.4">SS14</text>
<text x="211.4" y="134.2">D5</text>
<text x="211.4" y="136.4">SS14</text>
<text x="225.1" y="134.5">10k</text>
<text x="241.3" y="134.5">LED2</text>
<text x="70.7" y="139.4">R1</text>
<text x="70.7" y="141.9">100k</text>
<text x="78.2" y="139.4">R2</text>
<text x="78.2" y="141.9">100k</text>
<text x="135.5" y="139.2">R3</text>
<text x="135.5" y="141.4">100k</text>
<text x="140.5" y="139.4">R4</text>
<text x="140.5" y="141.9">100k</text>
<text x="174.3" y="139.4">L298SO20</text>
<text x="22.4" y="149.6">J4</text>
<text x="49.8" y="149.6">J4E</text>
<text x="228.6" y="146.9">LED1</text>
<text x="240" y="149.1">R7</text>
<text x="240" y="151.4">10k</text>
<text x="135.7" y="164.5">A</text>
<text x="155.7" y="164.5">B</text>
</g>
<g font-size="2.2" fill="#800000">
<text x="84.7" y="45.2">DIRA</text>
<text x="84.7" y="47.7">PWMA</text>
<text x="84.7" y="52.6">DIRB</text>
<text x="84.7" y="50.2">PWMB</text>
<text x="84.7" y="57.6">DIRA</text>
<text x="84.7" y="55.1">PWMA</text>
<text x="37.4" y="65.1">PWMB</text>
<text x="37.4" y="62.6">PWMA</text>
<text x="37.4" y="60.1">DIRA</text>
<text x="84.7" y="60.1">DIRB</text>
<text x="84.7" y="62.6">PWMB</text>
<text x="37.4" y="67.6">DIRB</text>
<text x="42.4" y="152.1">RESET</text>
</g>
</svg>
